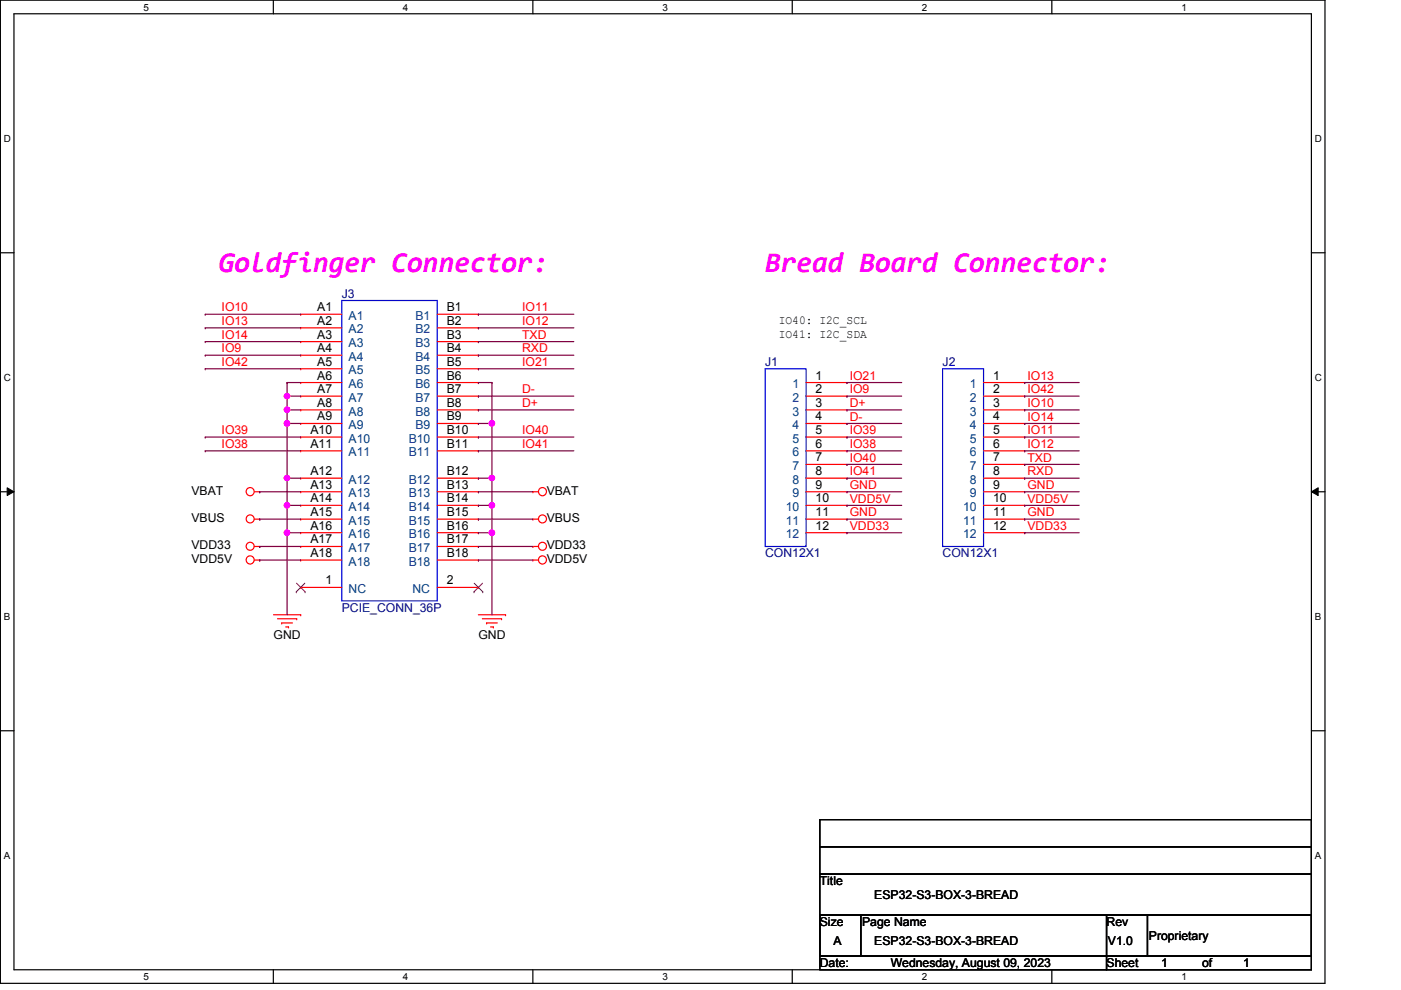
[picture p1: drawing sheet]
<svg xmlns="http://www.w3.org/2000/svg" width="297mm" height="210mm" viewBox="0 0 297 210" stroke-linecap="round" stroke-linejoin="round" font-family="sans-serif">
<path d="M.1 0h280.8v208.5h-280.8zM3 2.9h275v202.7h-275z" fill="none" stroke="#000" stroke-width=".25"/>
<g fill="#fff">
<path d="M30.4 .3h1.2v2.4h-1.2z"/>
<path d="M30.4 205.9h1.2v2.3h-1.2z"/>
</g>
<path d="M58 0v2.9M58 205.6v2.9" fill="none" stroke="#000" stroke-width=".25"/>
<g fill="#fff">
<path d="M85.4 .3h1.2v2.4h-1.2z"/>
<path d="M85.4 205.9h1.2v2.3h-1.2z"/>
</g>
<path d="M113 0v2.9M113 205.6v2.9" fill="none" stroke="#000" stroke-width=".25"/>
<g fill="#fff">
<path d="M140.5 .3h1.1v2.4h-1.1z"/>
<path d="M140.5 205.9h1.1v2.3h-1.1z"/>
</g>
<path d="M168 0v2.9M168 205.6v2.9" fill="none" stroke="#000" stroke-width=".25"/>
<g fill="#fff">
<path d="M195.4 .3h1.2v2.4h-1.2z"/>
<path d="M195.4 205.9h1.2v2.3h-1.2z"/>
</g>
<path d="M223 0v2.9M223 205.6v2.9" fill="none" stroke="#000" stroke-width=".25"/>
<g fill="#fff">
<path d="M250.5 .3h1.1v2.4h-1.1z"/>
<path d="M250.5 205.9h1.1v2.3h-1.1z"/>
<path d="M.8 28.2h1.5v2.4h-1.5z"/>
<path d="M278.8 28.2h1.4v2.4h-1.4z"/>
<path d="M.8 78.9h1.5v2.3h-1.5z"/>
<path d="M278.8 78.9h1.4v2.3h-1.4z"/>
</g>
<path d="M.1 53.6h2.9M278 53.6h2.9" fill="none" stroke="#000" stroke-width=".25"/>
<g fill="#fff">
<path d="M.8 129.6h1.4v2.3h-1.4z"/>
<path d="M278.8 129.6h1.3v2.3h-1.3z"/>
</g>
<path d="M.1 104.3h2.9M278 104.3h2.9" fill="none" stroke="#000" stroke-width=".25"/>
<path d="M1.5 103.4l1.5 .9-1.5 .8zM278 104.3l1.5-.9v1.7z" fill="#000"/>
<path d="M1.5 103.4l1.5 .9-1.5 .8zM278 104.3l1.5-.9v1.7z" fill="none" stroke="#000" stroke-width=".21"/>
<g fill="#fff">
<path d="M.8 180.3h1.4v2.3h-1.4z"/>
<path d="M278.8 180.3h1.3v2.3h-1.3z"/>
</g>
<path d="M.1 154.9h2.9M278 154.9h2.9M173.8 179.5h104.2v5.8h-104.2zM173.8 173.8h104.2v5.7h-104.2zM173.8 185.3h104.2v8.7h-104.2zM173.8 194h8.7v8.7h-8.7zM173.8 194h104.2v8.7h-104.2zM182.5 194h52.1v8.7h-52.1zM234.6 194h8.7v8.7h-8.7zM243.3 194h34.7v8.7h-34.7zM173.8 202.7h60.8v2.9h-60.8zM234.6 202.7h43.4v2.9h-43.4z" fill="none" stroke="#000" stroke-width=".25"/>
<g fill="none" stroke="#f00" stroke-width=".25">
<path d="M63.8 66.6h.1M63.8 69.5h.1M63.8 72.4h.1M63.8 75.3h.1M63.8 78.2h.1M63.8 66.6h8.7M63.8 69.5h8.7M63.8 72.4h8.7M63.8 75.3h8.7M63.8 78.2h8.7M92.7 66.6h8.7M92.7 69.5h8.7"/>
<path d="M92.7 72.4h8.7M92.7 75.3h8.7M92.7 78.2h8.7M101.4 66.6h.1M101.4 69.5h.1M101.4 72.4h.1M101.4 75.3h.1M101.4 78.2h.1M63.8 81.1h.1M63.8 84h.1M63.8 86.9h.1M63.8 89.8h.1"/>
<path d="M63.8 92.7h.1M63.8 95.6h.1M63.8 81.1h8.7M63.8 84h8.7M63.8 86.9h8.7M63.8 89.8h8.7M63.8 92.7h8.7M63.8 95.6h8.7M92.7 81.1h8.7M92.7 84h8.7M92.7 86.9h8.7M92.7 89.8h8.7"/>
<path d="M92.7 92.7h8.7M92.7 95.6h8.7M101.4 81.1h.1M101.4 84h.1M101.4 86.9h.1M101.4 89.8h.1M101.4 92.7h.1M101.4 95.6h.1M170.9 81.1h8.7M170.9 84h8.7M170.9 86.9h8.7M170.9 89.8h8.7"/>
<path d="M170.9 92.7h8.7M170.9 95.6h8.7M170.9 98.5h8.7M179.6 81.1h.1M179.6 84h.1M179.6 86.9h.1M179.6 89.8h.1M179.6 92.7h.1M179.6 95.6h.1M179.6 98.5h.1M208.5 81.1h8.8M208.5 84h8.8"/>
<path d="M208.5 86.9h8.8M208.5 89.8h8.8M208.5 92.7h8.8M208.5 95.6h8.8M208.5 98.5h8.8M217.3 81.1h.1M217.3 84h.1M217.3 86.9h.1M217.3 89.8h.1M217.3 92.7h.1M217.3 95.6h.1M217.3 98.5h.1"/>
<path d="M53.9 115.9h1.2M53.9 110.1h1.2M53.9 104.3h1.2M53.9 118.7h1.2M55.1 115.9h.1M55.1 110.1h.1M55.1 104.3h.1M55.1 118.7h.1M63.8 101.4h.1M63.8 104.3h.1M63.8 107.1h.1M63.8 110.1h.1"/>
<path d="M63.8 112.9h.1M63.8 115.9h.1M63.8 118.7h.1M63.8 115.9h8.7M63.8 110.1h8.7M63.8 104.3h8.7M63.8 118.7h8.7M63.8 101.4h8.7M63.8 107.1h8.7M63.8 112.9h8.7M92.7 115.9h8.7M92.7 110.1h8.7"/>
<path d="M92.7 104.3h8.7M92.7 118.7h8.7M92.7 101.4h8.7M92.7 107.1h8.7M92.7 112.9h8.7M101.4 101.4h.1M101.4 104.3h.1M101.4 107.1h.1M101.4 110.1h.1M101.4 112.9h.1M101.4 115.9h.1M101.4 118.7h.1"/>
<path d="M113 115.9h.1M113 110.1h.1M113 104.3h.1M113 118.7h.1M113 115.9h1.2M113 110.1h1.2M113 104.3h1.2M113 118.7h1.2M170.9 110.1h8.7M170.9 104.3h8.7M170.9 101.4h8.7M170.9 107.1h8.7"/>
<path d="M170.9 112.9h8.7M179.6 101.4h.1M179.6 104.3h.1M179.6 107.1h.1M179.6 110.1h.1M179.6 112.9h.1M208.5 110.1h8.8M208.5 104.3h8.8M208.5 101.4h8.8M208.5 107.1h8.8M208.5 112.9h8.8M217.3 101.4h.1"/>
<path d="M217.3 104.3h.1M217.3 107.1h.1M217.3 110.1h.1M217.3 112.9h.1M58 130.3h5.8M58.8 131.2h4.1M59.7 132.1h.1M59.7 132.1h2.3M60.6 132.9h.6M61.2 132.9h.1M62.9 131.2h.1M63.8 130.3h.1"/>
<path d="M63.8 124.5h.1M63.8 124.5h8.7M92.7 124.5h8.7M101.4 124.5h.1M101.4 130.3h5.8M102.3 131.2h4M103.2 132.1h.1M103.2 132.1h2.2M104 132.9h.6M104.6 132.9h.1M106.3 131.2h.1M107.2 130.3h.1"/>
<circle cx="53" cy="118.7" r=".86"/>
<circle cx="53" cy="104.2" r=".86"/>
<circle cx="53" cy="115.8" r=".85"/>
<circle cx="53" cy="110" r=".85"/>
<circle cx="115" cy="118.7" r=".86"/>
<circle cx="115" cy="104.2" r=".86"/>
<circle cx="115" cy="110" r=".85"/>
<circle cx="115" cy="115.8" r=".85"/>
</g>
<path d="M72.5 63.7h20.2v63.7h-20.2zM162.2 78.2h8.7v37.7h-8.7zM199.9 78.2h8.6v37.7h-8.6z" fill="none" stroke="#00f" stroke-width=".25"/>
<path d="M62.8 125.5h.1M62.9 123.7l1.8 1.8M64.6 123.7l-1.8 1.8M64.7 125.5h.1M100.5 125.5h.1M100.5 123.7l1.9 1.8M102.3 123.7l-1.8 1.8M102.4 125.5h.1" fill="none" stroke="#804000" stroke-width=".21"/>
<path d="M60.9 81.1h.1M60.9 89.8h.1M60.9 81.1h2.9M60.9 89.8h2.9" fill="none" stroke="#800040" stroke-width=".25"/>
<circle cx="60.9" cy="89.8" r=".57" fill="#f0f"/>
<circle cx="60.9" cy="89.8" r=".57" fill="none" stroke="#f0f" stroke-width=".25"/>
<path d="M60.9 84h.1M60.9 84h2.9M101.4 84h.1M101.4 86.9h.1M101.4 84h20.3M101.4 86.9h20.3" fill="none" stroke="#800040" stroke-width=".25"/>
<circle cx="60.9" cy="84" r=".56" fill="#f0f"/>
<circle cx="60.9" cy="84" r=".56" fill="none" stroke="#f0f" stroke-width=".25"/>
<path d="M60.9 84h.1M60.9 86.9h.1M60.9 84v2.9M60.9 86.9h2.9" fill="none" stroke="#800040" stroke-width=".25"/>
<circle cx="60.9" cy="86.9" r=".56" fill="#f0f"/>
<circle cx="60.9" cy="86.9" r=".56" fill="none" stroke="#f0f" stroke-width=".25"/>
<g fill="none" stroke="#800040" stroke-width=".25">
<path d="M43.5 75.3h.1M43.5 75.3h20.3M101.4 72.4h.1M101.4 72.4h20.3M43.5 95.6h.1M43.5 92.7h.1M43.5 95.6h20.3M43.5 92.7h20.3M60.9 86.9h.1M60.9 86.9v2.9M101.4 95.6h.1M101.4 92.7h.1"/>
<path d="M101.4 81.1h.1M101.4 89.8h.1M101.4 95.6h20.3M101.4 92.7h20.3M101.4 81.1h2.9M101.4 89.8h2.9"/>
</g>
<circle cx="104.3" cy="89.8" r=".57" fill="#f0f"/>
<circle cx="104.3" cy="89.8" r=".57" fill="none" stroke="#f0f" stroke-width=".25"/>
<g fill="none" stroke="#800040" stroke-width=".25">
<path d="M55.1 115.9h.1M55.1 110.1h.1M55.1 104.3h.1M55.1 115.9h8.7M55.1 110.1h8.7M55.1 104.3h8.7M60.9 101.4h.1M60.9 101.4h2.9M60.9 101.4v5.7M101.4 115.9h.1M101.4 110.1h.1M101.4 104.3h.1"/>
<path d="M101.4 115.9h11.6M101.4 110.1h11.6M101.4 104.3h11.6"/>
</g>
<circle cx="60.9" cy="107.2" r=".56" fill="#f0f"/>
<circle cx="60.9" cy="107.2" r=".56" fill="none" stroke="#f0f" stroke-width=".25"/>
<circle cx="60.9" cy="101.4" r=".56" fill="#f0f"/>
<circle cx="60.9" cy="101.4" r=".56" fill="none" stroke="#f0f" stroke-width=".25"/>
<path d="M60.9 107.1h.1M60.9 107.1h2.9M60.9 107.1v5.8" fill="none" stroke="#800040" stroke-width=".25"/>
<circle cx="60.9" cy="113" r=".56" fill="#f0f"/>
<circle cx="60.9" cy="113" r=".56" fill="none" stroke="#f0f" stroke-width=".25"/>
<path d="M60.9 112.9h.1M60.9 112.9h2.9M60.9 112.9v17.4M101.4 101.4h.1M101.4 101.4h2.9M104.3 101.4h.1M104.3 101.4v5.7" fill="none" stroke="#800040" stroke-width=".25"/>
<circle cx="104.3" cy="107.2" r=".56" fill="#f0f"/>
<circle cx="104.3" cy="107.2" r=".56" fill="none" stroke="#f0f" stroke-width=".25"/>
<circle cx="104.3" cy="101.4" r=".56" fill="#f0f"/>
<circle cx="104.3" cy="101.4" r=".56" fill="none" stroke="#f0f" stroke-width=".25"/>
<path d="M101.4 107.1h.1M101.4 112.9h.1M101.4 107.1h2.9M101.4 112.9h2.9M104.3 107.1h.1M104.3 112.9h.1M104.3 107.1v23.2" fill="none" stroke="#800040" stroke-width=".25"/>
<circle cx="104.3" cy="113" r=".56" fill="#f0f"/>
<circle cx="104.3" cy="113" r=".56" fill="none" stroke="#f0f" stroke-width=".25"/>
<g fill="none" stroke="#800040" stroke-width=".25">
<path d="M43.5 66.6h.1M43.5 69.5h.1M43.5 72.4h.1M43.5 78.2h.1M43.5 66.6h20.3M43.5 69.5h20.3M43.5 72.4h20.3M43.5 78.2h20.3M101.4 66.6h.1M101.4 69.5h.1M101.4 75.3h.1M101.4 78.2h.1"/>
<path d="M101.4 66.6h20.3M101.4 69.5h20.3M101.4 78.2h20.3M101.4 75.3h20.3M60.9 81.1h.1M60.9 89.8h.1M60.9 81.1v2.9M60.9 89.8v11.6M104.3 89.8h.1M104.3 81.1h.1M104.3 81.1v20.3M179.6 84h.1"/>
<path d="M179.6 92.7h.1M179.6 81.1h.1M179.6 95.6h.1M179.6 86.9h.1M179.6 98.5h.1M179.6 89.8h.1M179.6 84h11.6M179.6 81.1h11.6M179.6 92.7h11.6M179.6 89.8h11.6M179.6 86.9h11.6M179.6 95.6h11.6"/>
<path d="M179.6 98.5h11.6M217.3 81.1h.1M217.3 84h.1M217.3 89.8h.1M217.3 86.9h.1M217.3 95.6h.1M217.3 98.5h.1M217.3 92.7h.1M217.3 84h11.5M217.3 81.1h11.5M217.3 92.7h11.5M217.3 89.8h11.5"/>
<path d="M217.3 86.9h11.5M217.3 95.6h11.5M217.3 98.5h11.5M55.1 118.7h.1M55.1 118.7h8.7M101.4 118.7h.1M101.4 118.7h11.6M179.6 101.4h.1M179.6 110.1h.1M179.6 104.3h.1M179.6 107.1h.1M179.6 112.9h.1"/>
<path d="M179.6 101.4h11.6M179.6 110.1h11.6M179.6 104.3h11.6M179.6 107.1h11.6M179.6 112.9h11.6M217.3 101.4h.1M217.3 110.1h.1M217.3 104.3h.1M217.3 107.1h.1M217.3 112.9h.1M217.3 101.4h11.5M217.3 110.1h11.5"/>
<path d="M217.3 104.3h11.5M217.3 107.1h11.5M217.3 112.9h11.5"/>
</g>
<circle cx="60.9" cy="89.8" r=".57" fill="#f0f"/>
<circle cx="60.9" cy="89.8" r=".57" fill="none" stroke="#f0f" stroke-width=".25"/>
<circle cx="60.9" cy="84" r=".56" fill="#f0f"/>
<circle cx="60.9" cy="84" r=".56" fill="none" stroke="#f0f" stroke-width=".25"/>
<circle cx="60.9" cy="86.9" r=".56" fill="#f0f"/>
<circle cx="60.9" cy="86.9" r=".56" fill="none" stroke="#f0f" stroke-width=".25"/>
<circle cx="104.3" cy="89.8" r=".57" fill="#f0f"/>
<circle cx="104.3" cy="89.8" r=".57" fill="none" stroke="#f0f" stroke-width=".25"/>
<circle cx="60.9" cy="107.2" r=".56" fill="#f0f"/>
<circle cx="60.9" cy="107.2" r=".56" fill="none" stroke="#f0f" stroke-width=".25"/>
<circle cx="60.9" cy="101.4" r=".56" fill="#f0f"/>
<circle cx="60.9" cy="101.4" r=".56" fill="none" stroke="#f0f" stroke-width=".25"/>
<circle cx="60.9" cy="113" r=".56" fill="#f0f"/>
<circle cx="60.9" cy="113" r=".56" fill="none" stroke="#f0f" stroke-width=".25"/>
<circle cx="104.3" cy="107.2" r=".56" fill="#f0f"/>
<circle cx="104.3" cy="107.2" r=".56" fill="none" stroke="#f0f" stroke-width=".25"/>
<circle cx="104.3" cy="101.4" r=".56" fill="#f0f"/>
<circle cx="104.3" cy="101.4" r=".56" fill="none" stroke="#f0f" stroke-width=".25"/>
<circle cx="104.3" cy="113" r=".56" fill="#f0f"/>
<circle cx="104.3" cy="113" r=".56" fill="none" stroke="#f0f" stroke-width=".25"/>
<g font-size="6.1" fill="#f0f">
<text x="46.4" y="57.7">Goldfinger Connector:</text>
<text x="162.2" y="57.7">Bread Board Connector:</text>
</g>
<g font-size="2.6">
<text x="67.3" y="66">A1</text>
<text x="94.7" y="66">B1</text>
<text x="67.3" y="68.9">A2</text>
<text x="67.3" y="71.8">A3</text>
<text x="94.7" y="68.9">B2</text>
<text x="94.7" y="71.8">B3</text>
<text x="165.1" y="68.7">IO40: I2C_SCL</text>
<text x="165.1" y="71.6">IO41: I2C_SDA</text>
<text x="67.3" y="74.7">A4</text>
<text x="67.3" y="77.6">A5</text>
<text x="94.7" y="74.7">B4</text>
<text x="94.7" y="77.6">B5</text>
<text x="67.3" y="80.5">A6</text>
<text x="67.3" y="83.4">A7</text>
<text x="94.7" y="80.5">B6</text>
<text x="94.7" y="83.4">B7</text>
<text x="172.9" y="80.5">1</text>
<text x="172.9" y="83.4">2</text>
<text x="210.6" y="80.5">1</text>
<text x="210.6" y="83.4">2</text>
<text x="67.3" y="86.3">A8</text>
<text x="67.3" y="89.2">A9</text>
<text x="94.7" y="86.3">B8</text>
<text x="94.7" y="89.2">B9</text>
<text x="172.9" y="86.3">3</text>
<text x="172.9" y="89.2">4</text>
<text x="210.6" y="86.3">3</text>
<text x="210.6" y="89.2">4</text>
<text x="65.8" y="92">A10</text>
<text x="65.8" y="95">A11</text>
<text x="94.7" y="92">B10</text>
<text x="94.7" y="95">B11</text>
<text x="172.9" y="92">5</text>
<text x="172.9" y="95">6</text>
<text x="210.6" y="92">5</text>
<text x="210.6" y="95">6</text>
<text x="65.8" y="100.8">A12</text>
<text x="94.7" y="100.8">B12</text>
<text x="172.9" y="97.8">7</text>
<text x="172.9" y="100.8">8</text>
<text x="210.6" y="97.8">7</text>
<text x="210.6" y="100.8">8</text>
<text x="40.6" y="104.9">VBAT</text>
<text x="65.8" y="103.6">A13</text>
<text x="65.8" y="106.5">A14</text>
<text x="94.7" y="103.6">B13</text>
<text x="94.7" y="106.5">B14</text>
<text x="115.9" y="104.9">VBAT</text>
<text x="172.9" y="103.6">9</text>
<text x="172.9" y="106.5">10</text>
<text x="210.6" y="103.6">9</text>
<text x="210.6" y="106.5">10</text>
<text x="40.6" y="110.7">VBUS</text>
<text x="65.8" y="109.4">A15</text>
<text x="65.8" y="112.3">A16</text>
<text x="94.7" y="109.4">B15</text>
<text x="94.7" y="112.3">B16</text>
<text x="115.9" y="110.7">VBUS</text>
<text x="172.9" y="109.4">11</text>
<text x="172.9" y="112.3">12</text>
<text x="210.6" y="109.4">11</text>
<text x="210.6" y="112.3">12</text>
<text x="40.6" y="116.5">VDD33</text>
<text x="40.6" y="119.3">VDD5V</text>
<text x="65.8" y="115.2">A17</text>
<text x="65.8" y="118.1">A18</text>
<text x="94.7" y="115.2">B17</text>
<text x="94.7" y="118.1">B18</text>
<text x="115.9" y="116.5">VDD33</text>
<text x="115.9" y="119.3">VDD5V</text>
<text x="69" y="123.9">1</text>
<text x="94.7" y="123.9">2</text>
<text x="58" y="135.6">GND</text>
<text x="101.4" y="135.6">GND</text>
<text x="173.8" y="187.7">Title</text>
<text x="185.4" y="190.6">ESP32-S3-BOX-3-BREAD</text>
<text x="173.8" y="196.3">Size</text>
<text x="182.8" y="196.3">Page Name</text>
<text x="234.6" y="196.3">Rev</text>
<text x="176.7" y="200.4">A</text>
<text x="185.4" y="200.4">ESP32-S3-BOX-3-BREAD</text>
<text x="234.9" y="200.4">V1.0</text>
<text x="243.6" y="199.3">Proprietary</text>
<text x="173.8" y="205.1">Date:</text>
<text x="188.8" y="205.1">Wednesday, August 09, 2023</text>
<text x="234.6" y="205.1">Sheet</text>
<text x="246.2" y="205.1">1</text>
<text x="254.9" y="205.1">of</text>
<text x="263.6" y="205.1">1</text>
</g>
<g font-size="2.6" fill="#000080">
<text x="72.5" y="63.2">J3</text>
<text x="162.2" y="77.6">J1</text>
<text x="199.9" y="77.6">J2</text>
<text x="162.2" y="118.2">CON12X1</text>
<text x="199.9" y="118.2">CON12X1</text>
<text x="72.5" y="129.8">PCIE_CONN_36P</text>
</g>
<g font-size="2.6" fill="#f00">
<text x="47" y="66">IO10</text>
<text x="47" y="68.9">IO13</text>
<text x="47" y="71.8">IO14</text>
<text x="110.7" y="71.8">TXD</text>
<text x="110.7" y="66">IO11</text>
<text x="110.7" y="68.9">IO12</text>
<text x="47" y="74.7">IO9</text>
<text x="47" y="77.6">IO42</text>
<text x="110.7" y="74.7">RXD</text>
<text x="110.7" y="77.6">IO21</text>
<text x="110.7" y="83.4">D-</text>
<text x="180.2" y="83.4">IO9</text>
<text x="180.2" y="80.5">IO21</text>
<text x="217.8" y="80.5">IO13</text>
<text x="217.8" y="83.4">IO42</text>
<text x="110.7" y="86.3">D+</text>
<text x="180.2" y="86.3">D+</text>
<text x="180.2" y="89.2">D-</text>
<text x="217.8" y="89.2">IO14</text>
<text x="217.8" y="86.3">IO10</text>
<text x="47" y="95">IO38</text>
<text x="47" y="92.1">IO39</text>
<text x="110.7" y="95">IO41</text>
<text x="110.7" y="92.1">IO40</text>
<text x="180.2" y="92.1">IO39</text>
<text x="180.2" y="95">IO38</text>
<text x="217.8" y="95">IO12</text>
<text x="217.8" y="92.1">IO11</text>
<text x="180.2" y="97.9">IO40</text>
<text x="180.2" y="100.8">IO41</text>
<text x="217.8" y="100.8">RXD</text>
<text x="217.8" y="97.9">TXD</text>
<text x="180.2" y="103.7">GND</text>
<text x="180.2" y="106.6">VDD5V</text>
<text x="217.8" y="103.7">GND</text>
<text x="217.8" y="106.6">VDD5V</text>
<text x="180.2" y="109.5">GND</text>
<text x="180.2" y="112.4">VDD33</text>
<text x="217.8" y="109.5">GND</text>
<text x="217.8" y="112.4">VDD33</text>
</g>
<g font-size="2.6" fill="#004080">
<text x="73.9" y="67.8">A1</text>
<text x="73.9" y="70.7">A2</text>
<text x="88.1" y="67.8">B1</text>
<text x="88.1" y="70.7">B2</text>
<text x="73.9" y="73.6">A3</text>
<text x="73.9" y="76.5">A4</text>
<text x="88.1" y="73.6">B3</text>
<text x="88.1" y="76.5">B4</text>
<text x="73.9" y="79.4">A5</text>
<text x="73.9" y="82.3">A6</text>
<text x="88.1" y="79.4">B5</text>
<text x="88.1" y="82.3">B6</text>
<text x="168" y="82.3">1</text>
<text x="205.7" y="82.3">1</text>
<text x="73.9" y="85.2">A7</text>
<text x="73.9" y="88.1">A8</text>
<text x="88.1" y="85.2">B7</text>
<text x="88.1" y="88.1">B8</text>
<text x="168" y="85.2">2</text>
<text x="168" y="88.1">3</text>
<text x="205.7" y="85.2">2</text>
<text x="205.7" y="88.1">3</text>
<text x="73.9" y="91">A9</text>
<text x="73.9" y="93.9">A10</text>
<text x="86.7" y="93.9">B10</text>
<text x="88.1" y="91">B9</text>
<text x="168" y="91">4</text>
<text x="168" y="93.9">5</text>
<text x="205.7" y="91">4</text>
<text x="205.7" y="93.9">5</text>
<text x="73.9" y="96.8">A11</text>
<text x="86.7" y="96.8">B11</text>
<text x="168" y="96.8">6</text>
<text x="168" y="99.7">7</text>
<text x="205.7" y="96.8">6</text>
<text x="205.7" y="99.7">7</text>
<text x="73.9" y="102.6">A12</text>
<text x="73.9" y="105.5">A13</text>
<text x="86.7" y="102.6">B12</text>
<text x="86.7" y="105.5">B13</text>
<text x="168" y="102.6">8</text>
<text x="168" y="105.5">9</text>
<text x="205.7" y="102.6">8</text>
<text x="205.7" y="105.5">9</text>
<text x="73.9" y="108.3">A14</text>
<text x="73.9" y="111.3">A15</text>
<text x="86.7" y="108.3">B14</text>
<text x="86.7" y="111.3">B15</text>
<text x="166.6" y="108.3">10</text>
<text x="166.6" y="111.3">11</text>
<text x="204.2" y="108.3">10</text>
<text x="204.2" y="111.3">11</text>
<text x="73.9" y="114.1">A16</text>
<text x="73.9" y="117.1">A17</text>
<text x="73.9" y="119.9">A18</text>
<text x="86.7" y="114.1">B16</text>
<text x="86.7" y="117.1">B17</text>
<text x="86.7" y="119.9">B18</text>
<text x="166.6" y="114.1">12</text>
<text x="204.2" y="114.1">12</text>
<text x="73.9" y="125.7">NC</text>
<text x="87.5" y="125.7">NC</text>
</g>
<g font-size="2.1">
<text x="30.4" y="2.2">5</text>
<text x="85.4" y="2.2">4</text>
<text x="140.5" y="2.2">3</text>
<text x="195.4" y="2.2">2</text>
<text x="250.5" y="2.2">1</text>
<text x=".8" y="30.1">D</text>
<text x="278.8" y="30.1">D</text>
<text x=".8" y="80.8">C</text>
<text x="278.8" y="80.8">C</text>
<text x=".8" y="131.5">B</text>
<text x="278.8" y="131.5">B</text>
<text x=".8" y="182.2">A</text>
<text x="278.8" y="182.2">A</text>
<text x="30.4" y="207.8">5</text>
<text x="85.4" y="207.8">4</text>
<text x="140.5" y="207.8">3</text>
<text x="195.4" y="207.8">2</text>
<text x="250.5" y="207.8">1</text>
</g>
</svg>
